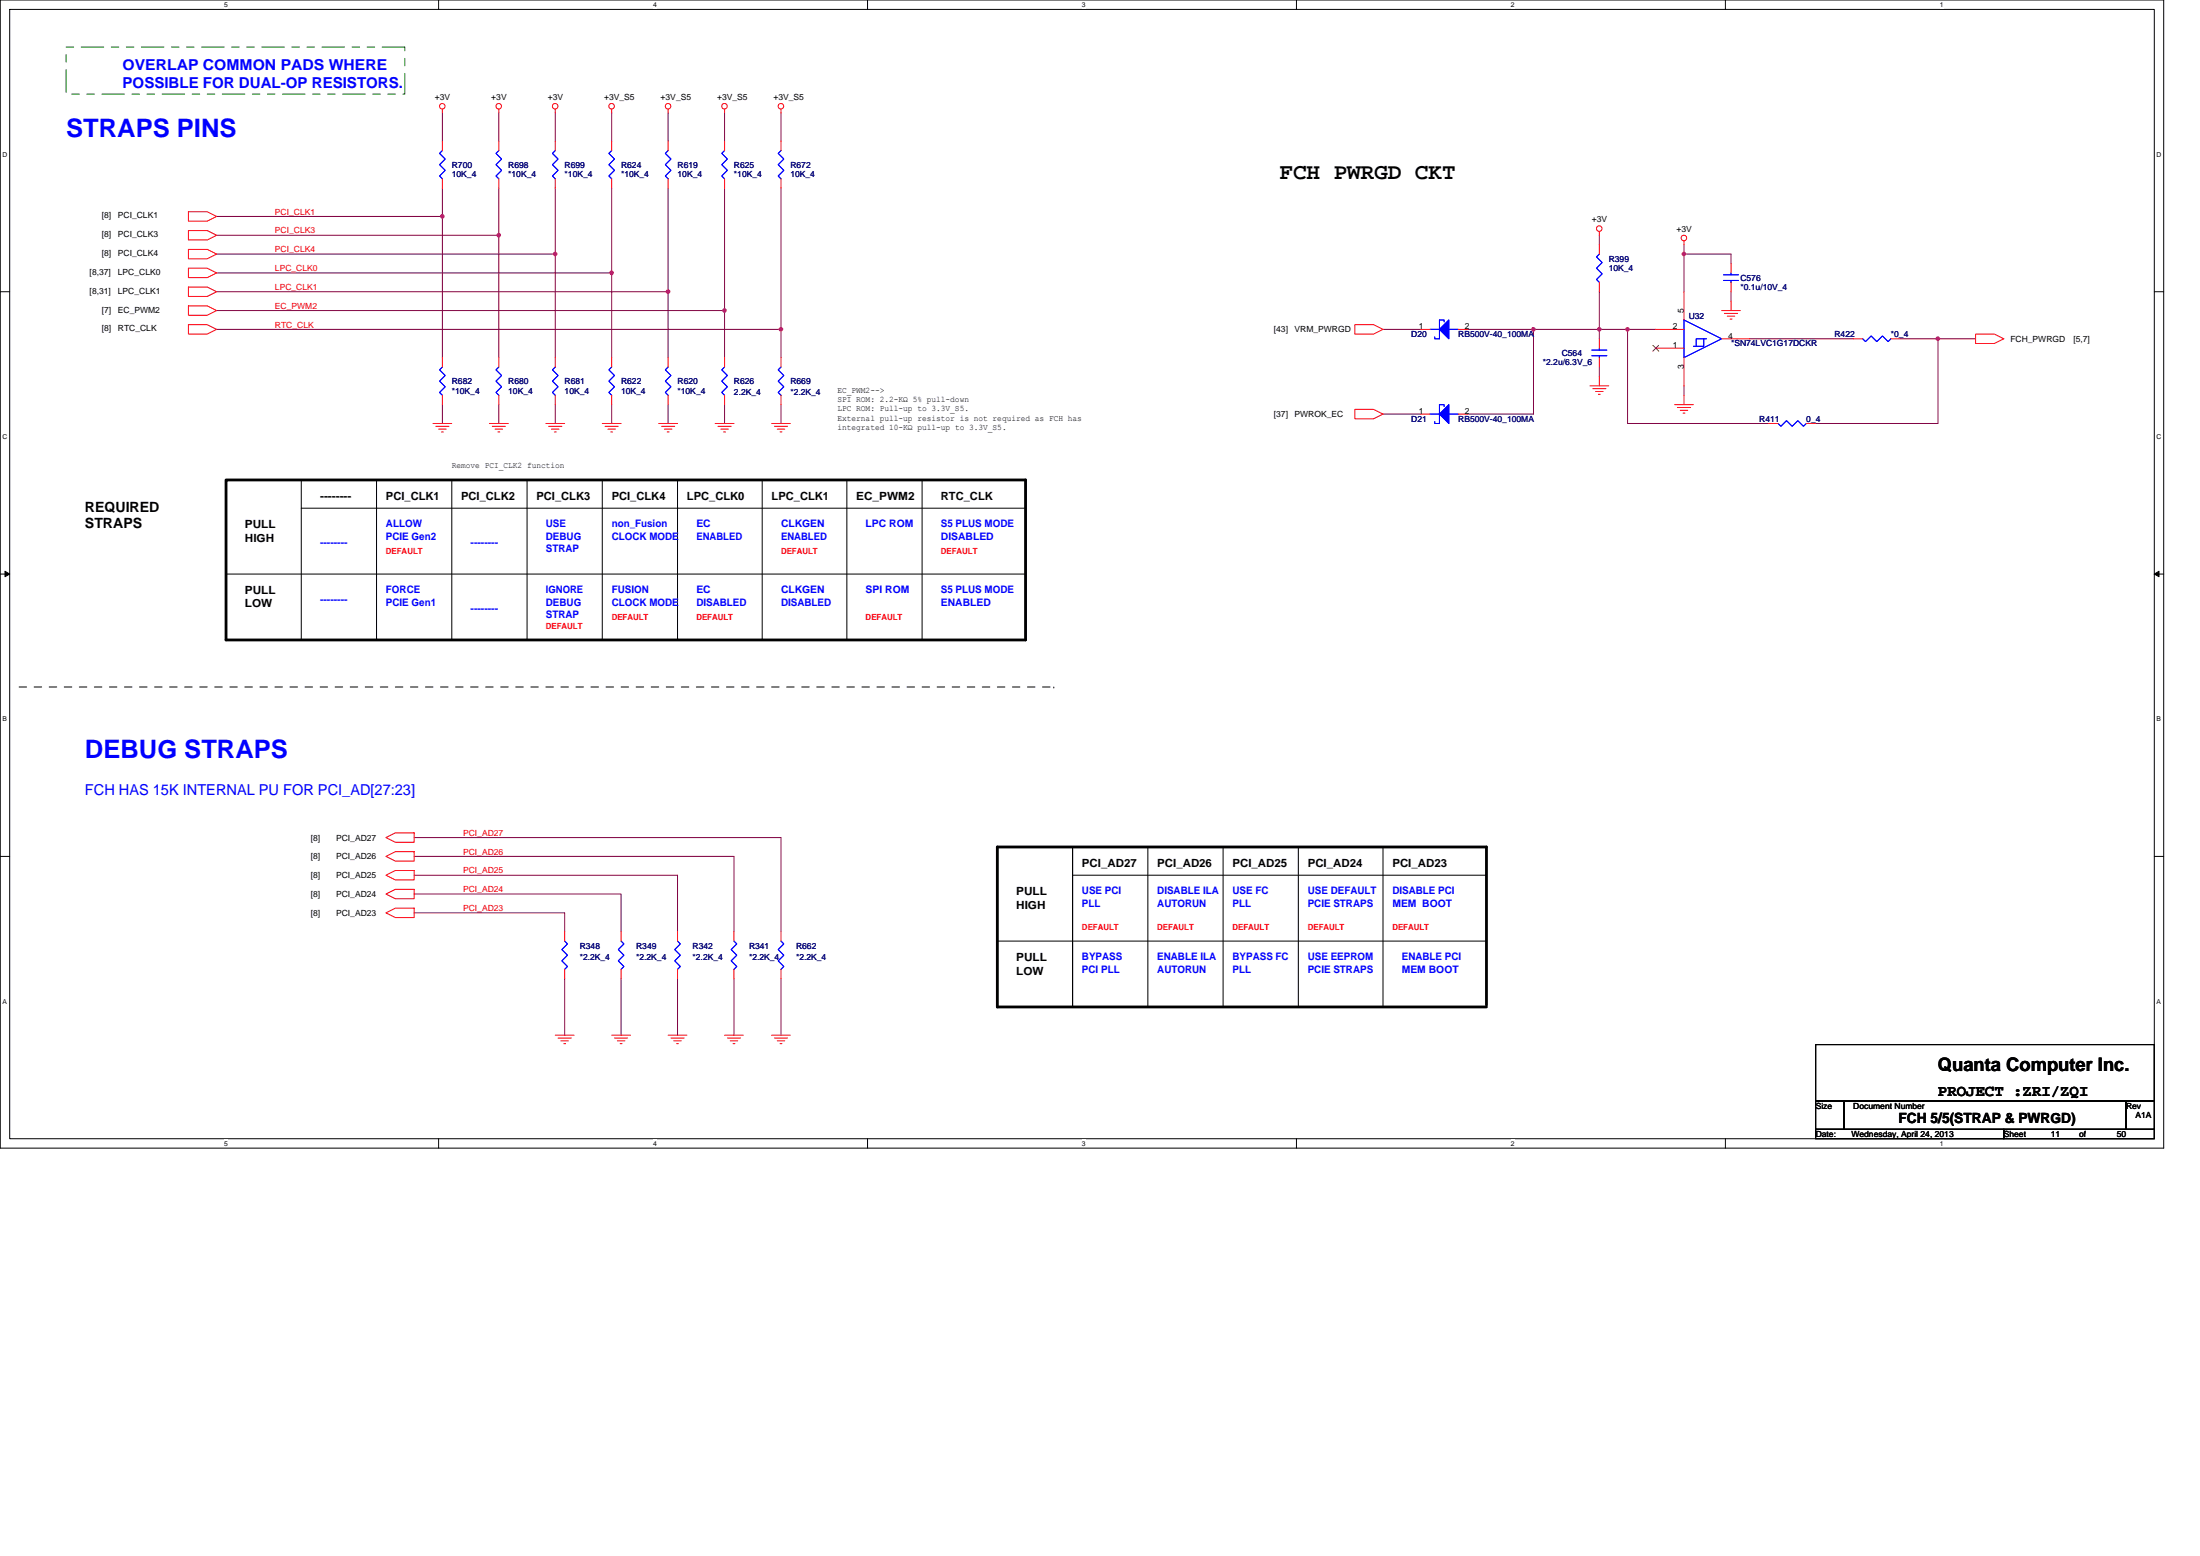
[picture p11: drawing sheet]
<svg xmlns="http://www.w3.org/2000/svg" width="297mm" height="210mm" viewBox="0 0 297 210" stroke-linecap="round" stroke-linejoin="round" font-family="sans-serif">
<path d="M0 0h292.1v154.9h-292.1zM1.3 1.3h289.6v152.4h-289.6z" fill="none" stroke="#000" stroke-width=".14"/>
<g fill="#fff">
<path d="M30.3 .1h.5v1h-.5z"/>
<path d="M30.3 153.8h.5v1h-.5z"/>
</g>
<path d="M59.2 0v1.3M59.2 153.7v1.2" fill="none" stroke="#000" stroke-width=".14"/>
<g fill="#fff">
<path d="M88.2 .1h.5v1h-.5z"/>
<path d="M88.2 153.8h.5v1h-.5z"/>
</g>
<path d="M117.1 0v1.3M117.1 153.7v1.2" fill="none" stroke="#000" stroke-width=".14"/>
<g fill="#fff">
<path d="M146.1 .1h.5v1h-.5z"/>
<path d="M146.1 153.8h.5v1h-.5z"/>
</g>
<path d="M175 0v1.3M175 153.7v1.2" fill="none" stroke="#000" stroke-width=".14"/>
<g fill="#fff">
<path d="M204 .1h.5v1h-.5z"/>
<path d="M204 153.8h.5v1h-.5z"/>
</g>
<path d="M233 0v1.3M233 153.7v1.2" fill="none" stroke="#000" stroke-width=".14"/>
<g fill="#fff">
<path d="M261.9 .1h.5v1h-.5z"/>
<path d="M261.9 153.8h.5v1h-.5z"/>
<path d="M.4 20.3h.6v1h-.6z"/>
<path d="M291.2 20.3h.6v1h-.6z"/>
<path d="M.4 58.4h.6v1h-.6z"/>
<path d="M291.2 58.4h.6v1h-.6z"/>
</g>
<path d="M0 39.4h1.3M290.9 39.4h1.2" fill="none" stroke="#000" stroke-width=".14"/>
<g fill="#fff">
<path d="M.4 96.5h.5v1h-.5z"/>
<path d="M291.2 96.5h.6v1h-.6z"/>
</g>
<path d="M0 77.5h1.3M290.9 77.5h1.2" fill="none" stroke="#000" stroke-width=".14"/>
<path d="M.7 77.1l.6 .4-.6 .3zM290.9 77.5l.6-.4v.7z" fill="#000" stroke="#000" stroke-width=".14"/>
<g fill="#fff">
<path d="M.4 134.6h.5v1h-.5z"/>
<path d="M291.2 134.6h.6v1h-.6z"/>
</g>
<g fill="none" stroke="#000" stroke-width=".14">
<path d="M30.5 77.5h108M40.7 64.8v21.6M40.7 68.6h97.8M50.8 64.8v21.6M61 64.8v21.6M71.2 64.8v21.6M81.3 64.8v21.6M91.5 64.8v21.6M102.9 64.8v21.6M114.3 64.8v21.6M124.5 64.8v21.6M0 115.6h1.3"/>
<path d="M134.7 114.3v21.6M144.8 118.1h55.9M144.8 114.3v21.6M155 114.3v21.6M165.1 114.3v21.6M175.3 114.3v21.6M186.7 114.3v21.6M290.9 115.6h1.2M134.7 127h66M245.1 141h45.8v7.6h-45.8zM245.1 148.6h3.9v3.8h-3.9zM245.1 152.4h25.4v1.3h-25.4z"/>
<path d="M249 148.6h38.1v3.8h-38.1zM270.5 152.4h20.4v1.3h-20.4zM287.1 148.6h3.8v3.8h-3.8z"/>
</g>
<g fill="none" stroke="#800040" stroke-width=".14">
<path d="M59.7 15.2v3.8M67.3 15.2v3.8M75 15.2v3.8M82.6 15.2v3.8M90.2 15.2v3.8M97.8 15.2v3.8M105.4 15.2v3.8M29.2 29.2h30.5M29.2 36.8h53.4M29.2 39.4h61M29.2 34.3h45.8M29.2 31.7h38.1"/>
<path d="M59.7 29.2v19.1M59.7 25.4v3.8M67.3 25.4v6.3M67.3 31.8v16.5M75 34.3v14M75 25.4v8.9M82.6 25.4v11.4M82.6 36.8v11.5M90.2 25.4v14M90.2 39.4v8.9M97.8 25.4v16.5M105.4 25.4v19"/>
<path d="M215.9 31.8v1.2M215.9 39.4v5M227.4 33v1.3M227.4 34.3v5.1M227.4 34.3h6.3v1.3M233.7 39.4v1.2M29.2 41.9h68.6M29.2 44.4h76.2M59.7 54.6v2.5M67.3 54.6v2.5M75 54.6v2.5M82.6 54.6v2.5"/>
<path d="M90.2 54.6v2.5M97.8 54.6v2.5M97.8 41.9v6.4M105.4 54.6v2.5M105.4 44.5v3.8M186.7 55.9h5.1M186.7 44.4h5.1M198.2 44.4h8.8v11.5h-8.8M207 44.4h8.9M215.9 49.5v1.3M215.9 44.5v1.2M215.9 44.4h3.8"/>
<path d="M219.7 44.4h3.9M219.7 44.4v12.7h19.1M227.4 52.1v1.2M236.3 45.7h13.9M256.6 45.7h5.1v11.4h-16.6M261.7 45.7h5M55.9 118.1h35.6v7.6M55.9 115.6h43.2v10.1M55.9 113h49.5v12.7M55.9 123.2h20.3v2.5M55.9 120.7h28v5M76.2 132.1v7.6"/>
<path d="M83.9 132.1v7.6M91.5 132.1v7.6M99.1 132.1v7.6M105.4 132.1v7.6"/>
</g>
<g fill="#f0f" stroke="#f0f" stroke-width=".14">
<circle cx="59.7" cy="29.2" r=".24"/>
<circle cx="75" cy="34.3" r=".24"/>
<circle cx="97.8" cy="41.9" r=".24"/>
<circle cx="105.4" cy="44.4" r=".24"/>
<circle cx="82.6" cy="36.8" r=".24"/>
<circle cx="67.3" cy="31.7" r=".24"/>
<circle cx="90.2" cy="39.4" r=".24"/>
<circle cx="261.6" cy="45.7" r=".24"/>
<circle cx="219.7" cy="44.4" r=".24"/>
<circle cx="227.4" cy="34.3" r=".24"/>
<circle cx="207" cy="44.4" r=".24"/>
<circle cx="215.9" cy="44.4" r=".24"/>
</g>
<g fill="none" stroke="#f00" stroke-width=".14">
<path d="M59.7 14.7v.5M59.7 19v1.3M67.3 19v1.3M67.3 14.7v.5M75 14.7v.5M75 19v1.3M82.6 14.7v.5M82.6 19v1.3M90.2 14.7v.5M90.2 19v1.3M97.8 14.7v.5M97.8 19v1.3"/>
<path d="M105.4 14.7v.5M105.4 19v1.3M25.4 28.6h2.6l1.2 .6-1.2 .6h-2.6zM25.4 31.1h2.6l1.2 .6-1.2 .7h-2.6zM25.4 33.7h2.6l1.2 .6-1.2 .6h-2.6zM25.4 36.2h2.6l1.2 .6-1.2 .7h-2.6zM25.4 38.7h2.6l1.2 .7-1.2 .6h-2.6zM59.7 24.1v1.3M67.3 24.1v1.3M75 24.1v1.3M82.6 24.1v1.3M90.2 24.1v1.3"/>
<path d="M97.8 24.1v1.3M105.4 24.1v1.3M215.9 33v1.3M215.9 38.1v1.3M215.9 31.2v.6M227.4 39.4v3.8M227.4 32.5v.5M233.7 35.6v1.2M233.7 38.1v1.3M25.4 41.3h2.6l1.2 .6-1.2 .6h-2.6zM25.4 43.8h2.6l1.2 .6-1.2 .7h-2.6zM58.5 57.1h2.5"/>
<path d="M58.8 57.5h1.8M59.2 57.9h1M59.6 58.3h.3M59.7 48.3v1.2M59.7 53.3v1.3M66.1 57.1h2.5M66.5 57.5h1.7M66.8 57.9h1.1M67.2 58.3h.3M67.3 48.3v1.2M67.3 53.3v1.3M73.7 57.1h2.5"/>
<path d="M74.1 57.5h1.8M74.5 57.9h1M74.8 58.3h.3M75 48.3v1.2M75 53.3v1.3M81.3 57.1h2.6M81.7 57.5h1.8M82.1 57.9h1M82.5 58.3h.2M82.6 48.3v1.2M82.6 53.3v1.3M88.9 57.1h2.6"/>
<path d="M89.3 57.5h1.8M89.7 57.9h1M90.1 58.3h.2M90.2 48.3v1.2M90.2 53.3v1.3M96.6 57.1h2.5M96.9 57.5h1.8M97.3 57.9h1M97.7 58.3h.3M97.8 48.3v1.2M97.8 53.3v1.3M104.2 57.1h2.5"/>
<path d="M104.6 57.5h1.7M104.9 57.9h1.1M105.3 58.3h.3M105.4 48.3v1.2M105.4 53.3v1.3M182.9 55.2h2.6l1.2 .7-1.2 .6h-2.6zM182.9 43.8h2.6l1.2 .6-1.2 .7h-2.6zM191.8 55.9h1.3M191.8 44.4h1.3M196.9 55.9h1.3M196.9 44.4h1.3M214.7 52.1h2.5"/>
<path d="M215 52.5h1.8M215.4 52.8h1M215.8 53.2h.3M215.9 50.8v1.3M215.9 45.7v1.3M215.9 48.3v1.2M223.6 44.4h3.8M223.6 47h3.8M226.1 54.6h2.5M226.5 55h1.8M226.9 55.4h1M227.2 55.8h.3"/>
<path d="M227.4 53.3v1.3M227.4 48.3v3.8M232.4 41.9h2.6M232.4 45.7h3.9M232.8 42.3h1.8M233.2 42.7h1M233.6 43.1h.2M233.7 40.6v1.3M238.8 57.1h1.3M243.9 57.1h1.2M250.2 45.7h1.3M255.3 45.7h1.3"/>
<path d="M266.7 45.1h2.6l1.2 .6-1.2 .7h-2.6zM52.1 115.6l1.3-.7h2.5v1.3h-2.5zM52.1 113l1.3-.6h2.5v1.3h-2.5zM52.1 118.1l1.3-.6h2.5v1.2h-2.5zM52.1 123.2l1.3-.6h2.5v1.2h-2.5zM52.1 120.7l1.3-.7h2.5v1.3h-2.5zM75 139.7h2.5M76.2 125.7v1.3M76.2 130.8v1.3M82.6 139.7h2.5M83.9 125.7v1.3M83.9 130.8v1.3"/>
<path d="M90.2 139.7h2.5M91.5 125.7v1.3M91.5 130.8v1.3M97.8 139.7h2.6M99.1 125.7v1.3M99.1 130.8v1.3M104.2 139.7h2.5M105.4 125.7v1.3M105.4 130.8v1.3M75.4 140.1h1.7M75.7 140.5h1M76.1 140.8h.3"/>
<path d="M83 140.1h1.7M83.4 140.5h1M83.7 140.8h.3M90.6 140.1h1.8M91 140.5h1M91.4 140.8h.2M98.2 140.1h1.8M98.6 140.5h1M99 140.8h.2M104.6 140.1h1.7M104.9 140.5h1.1M105.3 140.8h.3"/>
<circle cx="59.7" cy="14.3" r=".38"/>
<circle cx="67.3" cy="14.3" r=".38"/>
<circle cx="75" cy="14.3" r=".38"/>
<circle cx="82.6" cy="14.3" r=".38"/>
<circle cx="90.2" cy="14.3" r=".38"/>
<circle cx="97.8" cy="14.3" r=".38"/>
<circle cx="105.4" cy="14.3" r=".38"/>
<circle cx="215.9" cy="30.8" r=".38"/>
<circle cx="227.4" cy="32.1" r=".38"/>
</g>
<path d="M8.9 6.3h45.7v6.4h-45.7z" fill="none" stroke="#008000" stroke-width=".14" stroke-dasharray="3 1 1 1 1 1"/>
<path d="M30.5 64.8h108v21.6h-108zM200.7 135.6v-21.3h-66v21.6h66" fill="none" stroke="#000" stroke-width=".38"/>
<path d="M2.6 92.7h139.7M142.3 92.7h.1" fill="none" stroke="#000" stroke-width=".14" stroke-dasharray="1 1 1 1 1 1 1 1"/>
<g fill="none" stroke="#00f" stroke-width=".14">
<path d="M59.7 20.3l-.4 .4 .8 .8-.8 .7 .8 .8-.8 .7 .4 .4M67.3 20.3l-.3 .4 .7 .8-.7 .7 .7 .8-.7 .7 .3 .4M75 20.3l-.4 .4 .8 .8-.8 .7 .8 .8-.8 .7 .4 .4M82.6 20.3l-.4 .4 .8 .8-.8 .7 .8 .8-.8 .7 .4 .4M90.2 20.3l-.4 .4 .8 .8-.8 .7 .8 .8-.8 .7 .4 .4M97.8 20.3l-.4 .4 .8 .8-.8 .7 .8 .8-.8 .7 .4 .4M105.4 20.3l-.3 .4 .7 .8-.7 .7 .7 .8-.7 .7 .3 .4M215.9 34.3l-.3 .4 .7 .7-.7 .8 .7 .8-.7 .7 .3 .4M232.7 37.1h2M232.7 37.8h2M233.7 36.8v.3M233.7 37.8v.3"/>
<path d="M59.7 49.5l-.4 .4 .8 .8-.8 .7 .8 .8-.8 .8 .4 .3M67.3 49.5l-.3 .4 .7 .8-.7 .7 .7 .8-.7 .8 .3 .3M75 49.5l-.4 .4 .8 .8-.8 .7 .8 .8-.8 .8 .4 .3M82.6 49.5l-.4 .4 .8 .8-.8 .7 .8 .8-.8 .8 .4 .3M90.2 49.5l-.4 .4 .8 .8-.8 .7 .8 .8-.8 .8 .4 .3M97.8 49.5l-.4 .4 .8 .8-.8 .7 .8 .8-.8 .8 .4 .3M105.4 49.5l-.3 .4 .7 .8-.7 .7 .7 .8-.7 .8 .3 .3M193.1 55.9h1.2M193.1 44.4h1.2M195 54.9v-.3h-.7v2.6l-.6-.1v-.2M195 43.4v-.2h-.7v2.5h-.6v-.2M195.6 55.9h1.3"/>
<path d="M195.6 44.4h1.3M214.9 47.2h2.1M214.9 48h2.1M215.9 48v.3M215.9 47v.2M227.4 43.2l5 2.5-5 2.6zM230 45.7v1h-1.4M230.4 45.7h-1.4v1M240.1 57.1l.4 .4 .7-.7 .8 .7 .7-.7 .8 .7 .4-.4M251.5 45.7l.4 .4 .7-.8 .8 .8 .8-.8 .7 .8 .4-.4M76.2 127l.4 .4-.7 .7 .7 .8-.7 .8 .7 .7-.4 .4M83.9 127l.3 .4-.7 .7 .7 .8-.7 .8 .7 .7-.3 .4"/>
<path d="M91.5 127l.4 .4-.8 .7 .8 .8-.8 .8 .8 .7-.4 .4M99.1 127l.4 .4-.8 .7 .8 .8-.8 .8 .8 .7-.4 .4M105.4 127l.4 .4-.7 .7 .7 .8-.7 .8 .7 .7-.4 .4"/>
</g>
<g fill="#00f" stroke="#00f" stroke-width=".14">
<path d="M194.3 55.9l1.3-1.3v2.6z" fill-rule="evenodd"/>
<path d="M194.3 55.9l1.3-1.3v2.6z" fill-rule="evenodd"/>
<path d="M195.6 43.2v2.5l-1.3-1.2z" fill-rule="evenodd"/>
<path d="M195.6 43.2v2.5l-1.3-1.2z" fill-rule="evenodd"/>
</g>
<path d="M223.2 46.6l.8 .8M223.9 46.6l-.7 .8" fill="none" stroke="#804000" stroke-width=".14"/>
<g font-size="3.4" fill="#00f">
<text x="8.9" y="18.4">STRAPS PINS</text>
<text x="11.5" y="102.3">DEBUG STRAPS</text>
</g>
<text font-size="3" x="172.8" y="24.2">FCH PWRGD CKT</text>
<text font-size="2.5" x="261.7" y="144.6">Quanta Computer Inc.</text>
<text font-size="2.2" x="261.7" y="147.8">PROJECT :ZRI/ZQI</text>
<g font-size="2" fill="#00f">
<text x="16.5" y="9.5">OVERLAP COMMON PADS WHERE</text>
<text x="16.5" y="11.9">POSSIBLE FOR DUAL-OP RESISTORS.</text>
<text x="11.5" y="107.2">FCH HAS 15K INTERNAL PU FOR PCI_AD[27:23]</text>
</g>
<g font-size="1.9">
<text x="11.5" y="69.1">REQUIRED</text>
<text x="11.5" y="71.3">STRAPS</text>
<text x="256.3" y="151.5">FCH 5/5(STRAP &amp; PWRGD)</text>
</g>
<g font-size="1.5">
<text x="33.1" y="71.3">PULL</text>
<text x="43.2" y="67.5">--------</text>
<text x="52.1" y="67.5">PCI_CLK1</text>
<text x="62.3" y="67.5">PCI_CLK2</text>
<text x="72.4" y="67.5">PCI_CLK3</text>
<text x="82.6" y="67.5">PCI_CLK4</text>
<text x="92.7" y="67.5">LPC_CLK0</text>
<text x="104.2" y="67.5">LPC_CLK1</text>
<text x="115.6" y="67.5">EC_PWM2</text>
<text x="127" y="67.5">RTC_CLK</text>
<text x="33.1" y="73.1">HIGH</text>
<text x="33.1" y="80.2">PULL</text>
<text x="33.1" y="82">LOW</text>
<text x="146.1" y="117">PCI_AD27</text>
<text x="156.2" y="117">PCI_AD26</text>
<text x="166.4" y="117">PCI_AD25</text>
<text x="176.6" y="117">PCI_AD24</text>
<text x="188" y="117">PCI_AD23</text>
<text x="137.2" y="120.8">PULL</text>
<text x="137.2" y="122.6">HIGH</text>
<text x="137.2" y="129.7">PULL</text>
<text x="137.2" y="131.5">LOW</text>
</g>
<g font-size="1.4" fill="#00f">
<text x="52.1" y="71.2">ALLOW</text>
<text x="73.7" y="71.2">USE</text>
<text x="82.6" y="71.2">non_Fusion</text>
<text x="94" y="71.2">EC</text>
<text x="105.4" y="71.2">CLKGEN</text>
<text x="116.9" y="71.2">LPC ROM</text>
<text x="127" y="71.2">S5 PLUS MODE</text>
<text x="43.2" y="73.7">--------</text>
<text x="52.1" y="72.9">PCIE Gen2</text>
<text x="63.5" y="73.7">--------</text>
<text x="73.7" y="72.9">DEBUG</text>
<text x="73.7" y="74.5">STRAP</text>
<text x="82.6" y="72.9">CLOCK MODE</text>
<text x="94" y="72.9">ENABLED</text>
<text x="105.4" y="72.9">ENABLED</text>
<text x="127" y="72.9">DISABLED</text>
<text x="43.2" y="81.3">--------</text>
<text x="52.1" y="80.1">FORCE</text>
<text x="52.1" y="81.7">PCIE Gen1</text>
<text x="63.5" y="82.6">--------</text>
<text x="73.7" y="80.1">IGNORE</text>
<text x="73.7" y="81.7">DEBUG</text>
<text x="73.7" y="83.4">STRAP</text>
<text x="82.6" y="80.1">FUSION</text>
<text x="82.6" y="81.7">CLOCK MODE</text>
<text x="94" y="80.1">EC</text>
<text x="94" y="81.7">DISABLED</text>
<text x="105.4" y="80.1">CLKGEN</text>
<text x="105.4" y="81.7">DISABLED</text>
<text x="116.9" y="80.1">SPI ROM</text>
<text x="127" y="80.1">S5 PLUS MODE</text>
<text x="127" y="81.7">ENABLED</text>
<text x="146.1" y="120.7">USE PCI</text>
<text x="146.1" y="122.4">PLL</text>
<text x="156.2" y="120.7">DISABLE ILA</text>
<text x="156.2" y="122.4">AUTORUN</text>
<text x="166.4" y="120.7">USE FC</text>
<text x="166.4" y="122.4">PLL</text>
<text x="176.6" y="120.7">USE DEFAULT</text>
<text x="176.6" y="122.4">PCIE STRAPS</text>
<text x="188" y="120.7">DISABLE PCI</text>
<text x="188" y="122.4">MEM BOOT</text>
<text x="146.1" y="129.6">BYPASS</text>
<text x="146.1" y="131.3">PCI PLL</text>
<text x="156.2" y="129.6">ENABLE ILA</text>
<text x="156.2" y="131.3">AUTORUN</text>
<text x="166.4" y="129.6">BYPASS FC</text>
<text x="166.4" y="131.3">PLL</text>
<text x="176.6" y="129.6">USE EEPROM</text>
<text x="176.6" y="131.3">PCIE STRAPS</text>
<text x="189.3" y="129.6">ENABLE PCI</text>
<text x="189.3" y="131.3">MEM BOOT</text>
</g>
<g font-size="1.1">
<text x="58.7" y="13.5">+3V</text>
<text x="66.3" y="13.5">+3V</text>
<text x="74" y="13.5">+3V</text>
<text x="81.6" y="13.5">+3V_S5</text>
<text x="89.2" y="13.5">+3V_S5</text>
<text x="96.8" y="13.5">+3V_S5</text>
<text x="104.4" y="13.5">+3V_S5</text>
<text x="13.8" y="29.5">[8]</text>
<text x="15.9" y="29.5">PCI_CLK1</text>
<text x="214.9" y="30">+3V</text>
<text x="13.8" y="32">[8]</text>
<text x="13.8" y="34.6">[8]</text>
<text x="15.9" y="32">PCI_CLK3</text>
<text x="15.9" y="34.6">PCI_CLK4</text>
<text x="226.4" y="31.3">+3V</text>
<text x="12.1" y="37.1">[8,37]</text>
<text x="12.1" y="39.6">[8,31]</text>
<text x="15.9" y="37.1">LPC_CLK0</text>
<text x="15.9" y="39.6">LPC_CLK1</text>
<text x="13.8" y="42.2">[7]</text>
<text x="13.8" y="44.7">[8]</text>
<text x="15.9" y="42.2">EC_PWM2</text>
<text x="15.9" y="44.7">RTC_CLK</text>
<text x="172" y="44.9">[43]</text>
<text x="174.8" y="44.9">VRM_PWRGD</text>
<text x="191.6" y="44.4">1</text>
<text x="197.8" y="44.4">2</text>
<text x="225.8" y="44.4">2</text>
<text x="225.8" y="47">1</text>
<text x="227.3" y="42.3" transform="rotate(-90 227.3 42.3)">5</text>
<text x="233.3" y="45.7">4</text>
<text x="271.4" y="46.1">FCH_PWRGD</text>
<text x="279.9" y="46.1">[5,7]</text>
<text x="113.1" y="53">EC_PWM2--&gt;</text>
<text x="227.3" y="49.8" transform="rotate(-90 227.3 49.8)">3</text>
<text x="113.1" y="54.3">SPI ROM: 2.2-KΩ 5% pull-down</text>
<text x="113.1" y="55.5">LPC ROM: Pull-up to 3.3V_S5.</text>
<text x="113.1" y="56.7">External pull-up resistor is not required as FCH has</text>
<text x="113.1" y="58">integrated 10-KΩ pull-up to 3.3V_S5.</text>
<text x="172" y="56.3">[37]</text>
<text x="174.8" y="56.3">PWROK_EC</text>
<text x="191.6" y="55.9">1</text>
<text x="197.8" y="55.9">2</text>
<text x="61" y="63.2">Remove PCI_CLK2 function</text>
<text x="41.9" y="113.4">[8]</text>
<text x="45.4" y="113.4">PCI_AD27</text>
<text x="41.9" y="116">[8]</text>
<text x="41.9" y="118.5">[8]</text>
<text x="45.4" y="116">PCI_AD26</text>
<text x="45.4" y="118.5">PCI_AD25</text>
<text x="41.9" y="123.6">[8]</text>
<text x="41.9" y="121.1">[8]</text>
<text x="45.4" y="123.6">PCI_AD23</text>
<text x="45.4" y="121.1">PCI_AD24</text>
<text x="245.1" y="149.6">Size</text>
<text x="250.2" y="149.6">Document Number</text>
<text x="287.1" y="149.6">Rev</text>
<text x="245.1" y="153.4">Date:</text>
<text x="250" y="153.4">Wednesday, April 24, 2013</text>
<text x="270.5" y="153.4">Sheet</text>
<text x="276.9" y="153.4">11</text>
<text x="280.7" y="153.4">of</text>
<text x="285.8" y="153.4">50</text>
<text x="288.3" y="150.9">A1A</text>
</g>
<g font-size="1.1" fill="#000080">
<text x="61" y="22.6">R700</text>
<text x="61" y="23.9">10K_4</text>
<text x="68.6" y="22.6">R698</text>
<text x="68.6" y="23.9">*10K_4</text>
<text x="76.2" y="22.6">R699</text>
<text x="76.2" y="23.9">*10K_4</text>
<text x="83.9" y="22.6">R624</text>
<text x="83.9" y="23.9">*10K_4</text>
<text x="91.5" y="22.6">R619</text>
<text x="91.5" y="23.9">10K_4</text>
<text x="99.1" y="22.6">R625</text>
<text x="99.1" y="23.9">*10K_4</text>
<text x="106.7" y="22.6">R672</text>
<text x="106.7" y="23.9">10K_4</text>
<text x="217.2" y="35.3">R399</text>
<text x="217.2" y="36.6">10K_4</text>
<text x="235" y="37.9">C576</text>
<text x="235" y="39.1">*0.1u/10V_4</text>
<text x="190.5" y="45.5">D20</text>
<text x="196.9" y="45.5">RB500V-40_100MA</text>
<text x="228" y="43.1">U32</text>
<text x="233.7" y="46.8">*SN74LVC1G17DCKR</text>
<text x="247.7" y="45.5">R422</text>
<text x="255.3" y="45.5">*0_4</text>
<text x="61" y="51.8">R682</text>
<text x="61" y="53.1">*10K_4</text>
<text x="68.6" y="51.8">R680</text>
<text x="68.6" y="53.1">10K_4</text>
<text x="76.2" y="51.8">R681</text>
<text x="76.2" y="53.1">10K_4</text>
<text x="83.9" y="51.8">R622</text>
<text x="83.9" y="53.1">10K_4</text>
<text x="91.5" y="51.8">R620</text>
<text x="91.5" y="53.1">*10K_4</text>
<text x="99.1" y="51.8">R626</text>
<text x="99.1" y="53.4">2.2K_4</text>
<text x="106.7" y="51.8">R669</text>
<text x="106.7" y="53.4">*2.2K_4</text>
<text x="208.3" y="49.3">*2.2u/6.3V_6</text>
<text x="210.9" y="48">C564</text>
<text x="190.5" y="56.9">D21</text>
<text x="196.9" y="56.9">RB500V-40_100MA</text>
<text x="237.5" y="56.9">R411</text>
<text x="243.9" y="56.9">0_4</text>
<text x="78.3" y="128">R348</text>
<text x="78.3" y="129.6">*2.2K_4</text>
<text x="85.9" y="128">R349</text>
<text x="85.9" y="129.6">*2.2K_4</text>
<text x="93.5" y="128">R342</text>
<text x="93.5" y="129.6">*2.2K_4</text>
<text x="101.1" y="128">R341</text>
<text x="101.1" y="129.6">*2.2K_4</text>
<text x="107.5" y="128">R662</text>
<text x="107.5" y="129.6">*2.2K_4</text>
</g>
<g font-size="1.1" fill="#f00">
<text x="37.1" y="29">PCI_CLK1</text>
<text x="37.1" y="34">PCI_CLK4</text>
<text x="37.1" y="31.5">PCI_CLK3</text>
<text x="37.1" y="36.6">LPC_CLK0</text>
<text x="37.1" y="39.1">LPC_CLK1</text>
<text x="37.1" y="41.7">EC_PWM2</text>
<text x="37.1" y="44.2">RTC_CLK</text>
<text x="52.1" y="74.7">DEFAULT</text>
<text x="105.4" y="74.7">DEFAULT</text>
<text x="127" y="74.7">DEFAULT</text>
<text x="82.6" y="83.6">DEFAULT</text>
<text x="94" y="83.6">DEFAULT</text>
<text x="116.9" y="83.6">DEFAULT</text>
<text x="73.7" y="84.9">DEFAULT</text>
<text x="62.5" y="112.8">PCI_AD27</text>
<text x="62.5" y="115.3">PCI_AD26</text>
<text x="62.5" y="117.9">PCI_AD25</text>
<text x="62.5" y="120.4">PCI_AD24</text>
<text x="62.5" y="122.9">PCI_AD23</text>
<text x="146.1" y="125.5">DEFAULT</text>
<text x="156.2" y="125.5">DEFAULT</text>
<text x="166.4" y="125.5">DEFAULT</text>
<text x="176.6" y="125.5">DEFAULT</text>
<text x="188" y="125.5">DEFAULT</text>
</g>
<g font-size=".9">
<text x="30.3" y=".9">5</text>
<text x="88.2" y=".9">4</text>
<text x="146.1" y=".9">3</text>
<text x="204" y=".9">2</text>
<text x="261.9" y=".9">1</text>
<text x=".4" y="21.1">D</text>
<text x="291.2" y="21.1">D</text>
<text x=".4" y="59.2">C</text>
<text x="291.2" y="59.2">C</text>
<text x=".4" y="97.3">B</text>
<text x="291.2" y="97.3">B</text>
<text x=".4" y="135.4">A</text>
<text x="291.2" y="135.4">A</text>
<text x="30.3" y="154.6">5</text>
<text x="88.2" y="154.6">4</text>
<text x="146.1" y="154.6">3</text>
<text x="204" y="154.6">2</text>
<text x="261.9" y="154.6">1</text>
</g>
</svg>
